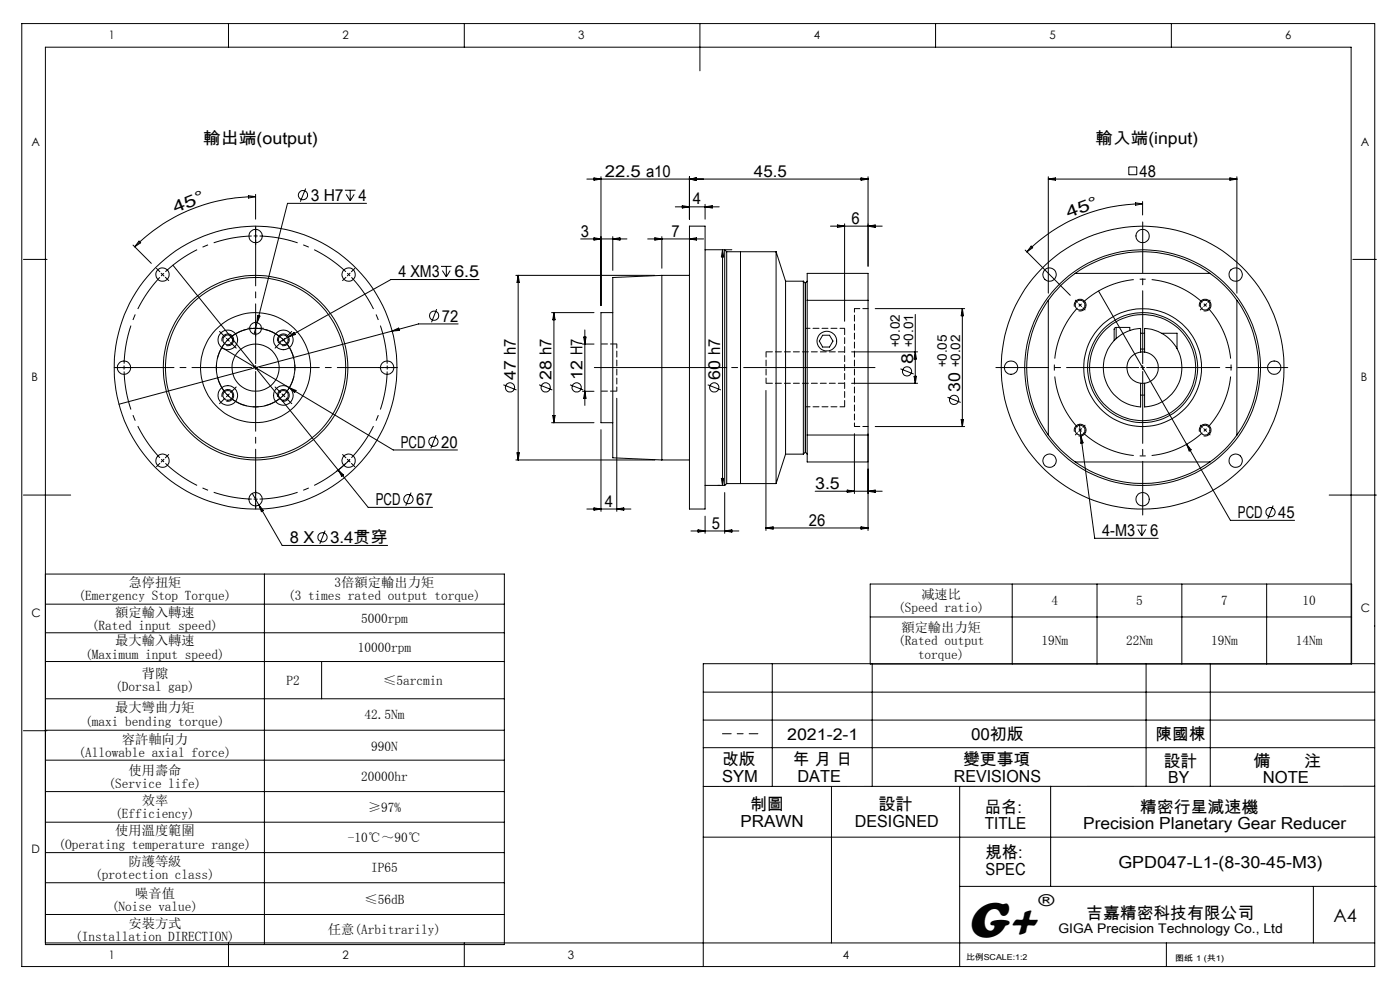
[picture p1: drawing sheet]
<svg xmlns="http://www.w3.org/2000/svg" width="297mm" height="210mm" viewBox="0 0 297 210" stroke-linecap="round" stroke-linejoin="round" font-family="sans-serif">
<g fill="none" stroke="#000" stroke-width=".21">
<path d="M4.6 5h287v200h-287zM48.5 5v5M98.5 5v5M148.5 5v10M198.5 5v5M248.5 5v5M64.8 40l-1.1 2.8M124.5 38h59.6M126 37.7l1.5 .3-1.5 .2zM127.5 37.5v27.3M146.3 37.5v9M146.3 38l1.4-.3v.5z"/>
<path d="M182.7 37.7l1.4 .3-1.4 .2zM184.1 37.5v19M222.4 38h40M222.4 37.5v24.7M222.4 38l1.5-.3v.5zM239.5 35.4h1.7v1.7h-1.7zM260.9 37.7l1.5 .3-1.5 .2zM262.4 37.5v24.7M5 55h5M28.2 52l3.9 3.9M29.5 51.1l.3 .4-1.2 .8zM34.2 58l.6 .6"/>
<path d="M34.8 58l-.6 .6M36.7 56.3l41.4 51.3h13.7M52.7 41.5l1.5 .2-1.5 .3zM54.2 41.7a36.5 36.5 0 0 0-25.6 10.6M54.2 41.2v5.3M73.2 40.3h2.2M73.4 41.2l.9 1.4M74.3 40.3v2.3M75.1 41.2l-.8 1.4M77.8 43.1h-16.8l-6.5 25.3M93.6 56.5h2.2M93.8 57.4l.9 1.3"/>
<path d="M94.7 56.5v2.2M95.5 57.4l-.8 1.3M101.6 59.3h-18.7l-21.7 12.2M109.4 58.4h29.5M109.9 58.4v39.2M109.9 58.4l.3 1.5h-.5zM123.2 50.7h9.8M126 50.4l1.5 .3-1.5 .2zM130 50.2v7.2M130 50.7l1.5-.3v.5zM137.4 50.7h11.9M138.9 50.4l1.5 .3-1.5 .2z"/>
<path d="M140.4 58.4v39.2M140.4 58.4l-10.4 .5v38.2l10.4 .5M140.4 58.4h5.9M140.4 50.2v6.7M143.3 43.9h9.3M144.7 43.6l1.6 .3-1.6 .2zM146.3 48h3.3v60h-3.3zM146.3 50.7l1.4-.3v.5zM149.6 43.3v3.2M149.6 43.9l1.5-.3v.5zM153.3 53v50M153.3 53l.2 1.5h-.5z"/>
<path d="M154.2 53.4v49.2M154.2 53.4l-.5-.4v50M154.2 53.4h10.4M155.3 53h-5.7M157.1 53.4v49.2M164.6 53.4v49.2M164.6 53.4l2.1 6.2M166.7 59.6v36.7M166.7 59.6h3.7M170.4 59.6v36.7M170.4 59.6l.5 .5M171.2 59.6l-.3 .5"/>
<path d="M176.2 48h10.9M177.7 47.7l1.5 .3-1.5 .3zM179.2 47.5v20.6M184.1 48l1.6-.3v.6zM217.5 53l9.5 9.6M218.8 52.2l.3 .4-1.3 .8zM228.1 58a23.6 23.6 0 0 0-5.7 5.7M228.1 58a24.5 24.5 0 0 1 28.6 0M228.1 58h28.6M240.9 43l1.5 .2-1.5 .3zM242.4 43.2a34.6 34.6 0 0 0-24.6 10.2M242.4 42.7v2.9"/>
<path d="M256.7 58a23.6 23.6 0 0 1 5.7 5.7M287 55h5M47.1 73.7l14.3 8.6M47.1 72.4a1.25 1.25 0 0 1 1.1-1.5 1.25 1.25 0 0 1 1.4 1.3 1.25 1.25 0 0 1-1.6 1.1M53.8 69.7h.8M54.2 69.2v.9M54.5 68.4l-.6 2.5M54.6 66.9l.5 .2-.6 1.3zM58.9 72.4a1.25 1.25 0 0 1 1.1-1.5 1.25 1.25 0 0 1 1.4 1.3 1.25 1.25 0 0 1-1.6 1.1M61.2 71.5l-2.2 1.2M61.2 71.5l1.2-1 .2 .5zM83.2 70.2l-58 15.6"/>
<path d="M83.2 70.2l1.4-.6 .1 .5zM92.6 65.6l-1.1 2.8M97.2 68.7h-8.4l-5.6 1.5M117 66.3h9M117.5 66.3v23.4M117.5 66.3l.3 1.5h-.5zM123.6 73h2.4M123.8 71.5h.5l-.2 1.5zM124.1 70v16M130 66.3h-2.5v23.4h2.5M170.9 60.1v35.8M171.2 63.7v-5.7h12.9v5.7"/>
<path d="M171.2 63.7h12.9M171.2 63.7v28.6M174.5 71.1h1.5l.7 1.2-.7 1.3h-1.5l-.7-1.3zM180.7 74.6h14M184.1 63.7v48.8M185.7 65.5h18.9M191 78.2l2.8 1.1M193.9 79.8h.5l-.2 1.5zM194.2 66.7v14.6M194.2 74.6l.2 1.6h-.5zM204.2 65.5v25M204.2 65.5l.2 1.5h-.5z"/>
<path d="M222.4 63.7a24.5 24.5 0 0 0 0 28.6M222.4 63.7v28.6M227.9 65a1.26 1.26 0 0 1 1.1-1.5 1.26 1.26 0 0 1 1.4 1.3 1.26 1.26 0 0 1-1.6 1.1M228.8 64.4l.3 .3M229.1 64.7l-.3 .3M229.1 64.7l.3 .3M229.4 64.4l-.3 .3M233 61.7l18.7 32.6M236.8 69.5l-.4 .3v2.4M236.8 69.5h2.9v.6M236.8 69.5v2.4M242 74.7v-5a8.3 8.3 0 0 0-7.9 8.3 8.3 8.3 0 0 0 7.9 8.3v-5"/>
<path d="M242 74.7a3.3 3.3 0 0 0-2.9 3.3 3.3 3.3 0 0 0 2.9 3.3M242 74.7h.8M242 70.7h.8M242 74h.8M242.8 74.7a3.3 3.3 0 0 1 2.9 3.3 3.3 3.3 0 0 1-2.9 3.3M242.8 74.7v-5a8.3 8.3 0 0 1 7.9 8.3 8.3 8.3 0 0 1-7.9 8.3v-5M246.5 70.7h3.2v3.2M254.5 65a1.25 1.25 0 0 1 1.1-1.5 1.25 1.25 0 0 1 1.3 1.3 1.25 1.25 0 0 1-1.6 1.1M262.4 63.7a24.5 24.5 0 0 1 0 28.6M262.4 63.7v28.6M47.1 84.2a1.25 1.25 0 0 1 1.1-1.6 1.25 1.25 0 0 1 1.4 1.4 1.25 1.25 0 0 1-1.6 1.1M58.9 84.2a1.25 1.25 0 0 1 1.1-1.6 1.25 1.25 0 0 1 1.4 1.4 1.25 1.25 0 0 1-1.6 1.1"/>
<path d="M61.1 82.7a8.3 8.3 0 0 0-6-13 8.3 8.3 0 0 0-8.7 11.4 8.3 8.3 0 0 0 14.1 2.3l.3-.3M61.4 82.3l22 13.2h13.6M61.4 82.3l1.4 .5-.3 .4zM71.8 99.7l1.1 1-.4 .3zM74.2 97.5l-2.9 2.5M92.5 92.3l-1.1 2.8M106.8 81.6l2.8 1.1M109.4 97.6h29.5M109.7 96.1h.5l-.3 1.5zM114.4 81.6l2.8 1.1M117 89.7h9M117.3 88.2h.5l-.3 1.5z"/>
<path d="M120.9 81.6l2.8 1.1M123.6 83h2.4M124.1 83l.2 1.5h-.5zM127.5 91.1v17.4M130.8 84.5v24M140.4 97.6h5.9M150.1 81.6l2.8 1.1M162.5 82.8v29.7M166.7 96.3l-2.1 6.3M166.7 96.3h3.7M170.9 95.9l.3 .4M170.9 95.9l-.5 .4"/>
<path d="M171.2 92.3h12.9v5.7h-12.9zM180.7 81.3h14M181.3 92v12.7M185.7 90.5h18.9M201 84.3l2.8 1.1M203.9 89h.5l-.2 1.5zM222.4 92.3a23.6 23.6 0 0 0 5.7 5.7M227.9 91.6a1.26 1.26 0 0 1 1.1-1.6 1.26 1.26 0 0 1 1.4 1.4 1.26 1.26 0 0 1-1.6 1.1M228.1 98a24.7 24.7 0 0 0 28.6 0M228.1 98h28.6M229 90l.3 2.5M229.3 92.5l2.9 21.7h13.5"/>
<path d="M229.3 92.5l.5 1.4-.5 .1zM242 83.8h.8M242 81.3h.8M251.7 94.3l9.3 16.1h13.6M251.7 94.3l1 1.1-.4 .3zM254.5 91.6a1.25 1.25 0 0 1 1.1-1.6 1.25 1.25 0 0 1 1.3 1.4 1.25 1.25 0 0 1-1.6 1.1M262.4 92.3a23.6 23.6 0 0 1-5.7 5.7M5 105h10M53.5 104.7l1.4 2.4M54.9 107.1l5 8.6h22.3M54.9 107.1l1 1.2-.4 .2zM69 112.6l-1.2 2.7"/>
<path d="M87.2 104.5l-1.1 2.8M124.5 108h9.3M126 107.7l1.5 .3-1.5 .2zM130.8 108l1.5-.3v.5zM146.6 112.6h10.1M148.1 112.4l1.5 .2-1.5 .3zM149.6 103h4.1M149.6 109.5v3.6M153 101.5h.5l-.2 1.5zM153.7 104.5v8.6M153.7 112.6l1.6-.2v.5zM154.2 102.6h10.4"/>
<path d="M154.2 102.6l-.5 .4M162.5 112h21.6M162.5 112l1.5-.2v.4zM172.9 104.2h14.2M179.7 104l1.6 .2-1.6 .2zM182.7 111.8l1.4 .2-1.4 .2zM184.1 104.2l1.6-.2v.4zM241.1 111.4h2.2M241.4 112.3l.8 1.3M242.2 111.4v2.2M243.1 112.3l-.9 1.3M270.1 107.2l-1.1 2.8"/>
<path d="M282 105h10M9.6 128.2h97.4M9.6 134.2h97.4M9.6 121.8h97.4v78.6h-97.4v-190.4h277v130.8M56.1 121.8v78.6M184.6 123.9h102.1v17h-102.1zM184.6 130.9h102.1M214.7 123.9v17M232.7 123.9v17M250.7 123.9v17M268.7 123.9v17M5 155h5"/>
<path d="M9.6 140.3h97.4M9.6 148.2h97.4M9.6 154.9h97.4M68.2 140.3v7.9M149.2 152.7h142.4M149.2 146.8h142.4M149.2 158.6h142.4M163.8 140.8v26M185 140.8v26M243.1 140.8v26M256.8 140.8v26M291.6 140.8h-142.4v64.2"/>
<path d="M9.6 161.2h97.4M9.6 167.9h97.4M9.6 174.4h97.4M149.2 177.6h142.4M176.4 166.8v33.2M203.6 166.8v38.2M222.9 166.8v21.2M291.6 166.8h-142.4M9.6 180.9h97.4M9.6 187.2h97.4M9.6 194h97.4M203.6 188h88.4"/>
<path d="M278.6 188v12M9.6 200h282M48.5 200v5M98.5 200v5M247.4 200v5"/>
<circle cx="34.5" cy="58.2" r="1.42"/>
<circle cx="54.2" cy="50.1" r="1.41"/>
<circle cx="64.3" cy="41.4" r=".98"/>
<circle cx="74" cy="58.2" r="1.42"/>
<circle cx="222.6" cy="58.2" r="1.42"/>
<circle cx="242.4" cy="50.1" r="1.41"/>
<circle cx="262.1" cy="58.2" r="1.41"/>
<circle cx="26.3" cy="78" r="1.41"/>
<circle cx="48.3" cy="72.1" r="1.03"/>
<circle cx="48.3" cy="72.1" r="2.09"/>
<circle cx="54.2" cy="78" r="19.6"/>
<circle cx="54.2" cy="78" r="30"/>
<circle cx="54.2" cy="69.6" r="1.24"/>
<circle cx="54.2" cy="78" r="11.7"/>
<circle cx="54.2" cy="78" r="19.1"/>
<circle cx="54.2" cy="78" r="5"/>
<circle cx="60.1" cy="72.1" r="1.03"/>
<circle cx="60.1" cy="72.1" r="2.09"/>
<circle cx="82.1" cy="78" r="1.42"/>
<circle cx="92.1" cy="67" r=".98"/>
<circle cx="175.4" cy="72.4" r="2.08"/>
<circle cx="192.4" cy="78.8" r=".97"/>
<circle cx="214.5" cy="78" r="1.42"/>
<circle cx="229.1" cy="64.7" r="1.05"/>
<circle cx="242.4" cy="78" r="11.7"/>
<circle cx="242.4" cy="78" r="11.3"/>
<circle cx="242.4" cy="78" r="25"/>
<circle cx="242.4" cy="78" r="30"/>
<circle cx="242.4" cy="78" r="12.5"/>
<circle cx="255.6" cy="64.7" r="1.04"/>
<circle cx="270.3" cy="78" r="1.41"/>
<circle cx="34.5" cy="97.7" r="1.41"/>
<circle cx="48.3" cy="83.9" r="1.04"/>
<circle cx="48.3" cy="83.9" r="2.07"/>
<circle cx="60.1" cy="83.9" r="2.07"/>
<circle cx="60.1" cy="83.9" r="1.04"/>
<circle cx="74" cy="97.7" r="1.41"/>
<circle cx="91.9" cy="93.7" r=".98"/>
<circle cx="108.2" cy="82.2" r=".98"/>
<circle cx="115.8" cy="82.2" r=".98"/>
<circle cx="122.3" cy="82.2" r=".98"/>
<circle cx="151.5" cy="82.2" r=".99"/>
<circle cx="202.4" cy="84.8" r=".98"/>
<circle cx="222.7" cy="97.7" r="1.41"/>
<circle cx="229.1" cy="91.2" r="1.04"/>
<circle cx="255.6" cy="91.2" r="1.03"/>
<circle cx="262.1" cy="97.7" r="1.41"/>
<circle cx="54.2" cy="105.9" r="1.42"/>
<circle cx="68.4" cy="114" r=".98"/>
<circle cx="86.6" cy="105.9" r=".98"/>
<circle cx="242.4" cy="105.9" r="1.42"/>
<circle cx="269.5" cy="108.6" r=".98"/>
</g>
<g fill="none" stroke="#000" stroke-width=".21" stroke-dasharray="30.5 1.3 1.3 1.3" stroke-linecap="butt">
<path d="M54.2 50l-.4 .1M54.2 50l.5 .1M74 58.2l-.3-.3M74 58.2l.3 .3M26.3 78v.4M26.3 78v-.5M48.3 72.1l-.2 .3M48.3 72.1l.3-.3M60.1 72.1l-.3-.3M60.1 72.1l.3 .3M82.2 78l-.1-.5M82.2 78l-.1 .4"/>
<path d="M255.7 64.7l-.3-.3M255.7 64.7l.3 .3M34.5 97.7l.3 .3M34.5 97.7l-.3-.3M48.3 83.9l.3 .2M48.3 83.9l-.2-.3M60.1 83.9l.3-.3M60.1 83.9l-.3 .2M74 97.7l.3-.3M74 97.7l-.3 .3M229.2 91.2l.3 .3M229.2 91.2l-.3-.3"/>
<path d="M255.7 91.2l.3-.3M255.7 91.2l-.3 .3M54.2 105.9h.5M54.2 105.9h-.4"/>
</g>
<path d="M228.6 65.3a18.8 18.8 0 0 0 0 25.3M255.1 64.1a18.8 18.8 0 0 0-25.3 0M229.8 91.8a18.8 18.8 0 0 0 25.3 0M256.3 90.6a18.8 18.8 0 0 0 0-25.3" fill="none" stroke="#000" stroke-width=".21" stroke-dasharray="30.5 1.3 1.3 1.3" stroke-dashoffset="18.5" stroke-linecap="butt"/>
<path d="M33.9 58.8a27.9 27.9 0 0 0-7.6 18.3M53.4 50.1a27.9 27.9 0 0 0-18.3 7.5M73.4 57.6a27.9 27.9 0 0 0-18.3-7.5M26.3 78.8a27.9 27.9 0 0 0 7.6 18.3M82.1 77.1a27.9 27.9 0 0 0-7.5-18.3M35.1 98.3a27.9 27.9 0 0 0 18.3 7.6M74.6 97.1a27.9 27.9 0 0 0 7.5-18.3M55.1 105.9a27.9 27.9 0 0 0 18.3-7.6" fill="none" stroke="#000" stroke-width=".21" stroke-dasharray="30.5 1.3 1.3 1.3" stroke-dashoffset="22.3" stroke-linecap="butt"/>
<path d="M47.8 72.7a8.3 8.3 0 0 0 0 10.5M59.5 71.5a8.3 8.3 0 0 0-10.5 0M49 84.4a8.3 8.3 0 0 0 10.5 0M60.7 83.2a8.3 8.3 0 0 0 0-10.5" fill="none" stroke="#000" stroke-width=".21" stroke-dasharray="30.5 1.3 1.3 1.3" stroke-dashoffset="26.7" stroke-linecap="butt"/>
<path d="M126.1 78h59.5" fill="none" stroke="#000" stroke-width=".21" stroke-dasharray="30.5 1.3 1.3 1.3" stroke-dashoffset="2.6"/>
<path d="M153.3 155.6h7.5" fill="none" stroke="#000" stroke-width=".21" stroke-dasharray="30.5 1.3 1.3 1.3" stroke-dashoffset="28.6"/>
<path d="M162.5 81.3v-6.7" fill="none" stroke="#000" stroke-width=".21" stroke-dasharray="1.3 .6" stroke-dashoffset=".2"/>
<path d="M130.9 73h-3.4M179.2 74.6h-16.7M127.5 83h3.4M162.5 81.3h16.7M179.2 86.3v-16.7" fill="none" stroke="#000" stroke-width=".21" stroke-dasharray="1.3 .6" stroke-dashoffset="-.1"/>
<path d="M184.2 65.5h-2.9M181.3 90.5h2.9" fill="none" stroke="#000" stroke-width=".21" stroke-dasharray="1.3 .6" stroke-dashoffset=".1"/>
<path d="M181.3 90.5v-25" fill="none" stroke="#000" stroke-width=".21" stroke-dasharray="1.3 .6" stroke-dashoffset=".5"/>
<path d="M170.9 69.6h8.3M179.2 86.3h-8.3" fill="none" stroke="#000" stroke-width=".21" stroke-dasharray="1.3 .6" stroke-dashoffset=".3"/>
<path d="M130.9 73v10" fill="none" stroke="#000" stroke-width=".21" stroke-dasharray="1.3 .6" stroke-dashoffset=".4"/>
<g fill="none" stroke="#000" stroke-width=".21" stroke-dasharray="30.5 1.3 1.3 1.3">
<path d="M33.9 57.6l-.7-.7M35.1 58.8l.7 .7M54.2 50v-.4M54.2 50v.5M54.2 49.2v-1M54.2 50.9v1M73.4 58.8l-.7 .7M74 58.2l.3-.3M74 58.2l-.3 .3M74.6 57.6l.7-.7M25.5 78h-1M26.3 78h-.4"/>
<path d="M26.3 78h.4M27.2 78h1M47.8 71.5l-1.2-1.2M48.3 72.1l-.3-.3M48.3 72.1l.3 .3M48.9 72.7l1.2 1.1M53.4 69.6h-.8M54.2 68.8v-.8M54.2 70.5v.8M54.2 78v-.5M54.2 78h-.4M54.2 78v.4"/>
<path d="M54.2 78h.5M55.1 69.6h.8M59.5 72.7l-1.1 1.1M60.1 72.1l.3-.3M60.1 72.1l-.3 .3M60.7 71.5l1.2-1.2M81.3 78h-1M82.2 78h.4M82.2 78h-.5M83 78h1M228.6 64.1l-.5-.4M229.7 65.3l.5 .4"/>
<path d="M242.4 78v-.5M242.4 78h-.4M242.4 78v.4M242.4 78h.4M255.1 65.3l-.5 .4M255.7 64.7l.3-.3M255.7 64.7l-.3 .3M256.3 64.1l.4-.4M33.9 98.3l-.7 .7M34.5 97.7l-.3 .3M34.5 97.7l.3-.3M35.1 97.1l.7-.7"/>
<path d="M47.8 84.4l-1.2 1.2M48.3 83.9l-.3 .3M48.3 83.9l.3-.3M48.9 83.3l1.2-1.2M59.5 83.3l-1.1-1.2M60.1 83.9l.3 .3M60.1 83.9l-.3-.3M60.7 84.4l1.2 1.2M73.4 97.1l-.7-.7M74 97.7l.3 .3M74 97.7l-.3-.3M74.6 98.3l.7 .7"/>
<path d="M228.6 91.8l-.5 .5M229.2 91.2l-.3 .3M229.2 91.2l.3-.3M229.7 90.6l.5-.4M255.1 90.6l-.5-.4M255.7 91.2l.3 .3M255.7 91.2l-.3-.3M256.3 91.8l.4 .5M54.2 105.9v.4M54.2 105.9v-.4M54.2 106.7v1M54.2 105v-1"/>
</g>
<path d="M242.4 77.1v-30M243.2 78h30" fill="none" stroke="#000" stroke-width=".21" stroke-dasharray="30.5 1.3 1.3 1.3" stroke-dashoffset="15"/>
<path d="M241.6 78h-30.3M242.4 78.8v30.4" fill="none" stroke="#000" stroke-width=".21" stroke-dasharray="30.5 1.3 1.3 1.3" stroke-dashoffset="15.2"/>
<path d="M53.4 78h-29.2M54.2 77.1v-29.1M54.2 78.8v29.2M55.1 78h29.1" fill="none" stroke="#000" stroke-width=".21" stroke-dasharray="30.5 1.3 1.3 1.3" stroke-dashoffset="17.8"/>
<text font-size="11" x="205.1" y="198.7">G+</text>
<text font-size="3.9" x="282.9" y="195.5">A4</text>
<g font-size="3.5">
<text x="43.1" y="30.5">輸出端(output)</text>
<text x="232.4" y="30.5">輸入端(input)</text>
<text x="128.3" y="37.5">22.5 a10</text>
<text x="160" y="37.5">45.5</text>
<text x="241.8" y="37.5">48</text>
<text x="37.2" y="45.2" transform="rotate(-22 37.2 45.2)">4 5 °</text>
<text x="65.9" y="42.6">3 H7</text>
<text x="76" y="42.6">4</text>
<text x="147" y="43.4">4</text>
<text x="180.7" y="47.5">6</text>
<text x="226.7" y="46.3" transform="rotate(-21 226.7 46.3)">4 5 °</text>
<text x="123.2" y="50.2">3</text>
<text x="142.4" y="50.2">7</text>
<text x="84.5" y="58.8">4 XM3</text>
<text x="96.4" y="58.8">6.5</text>
<text x="93.7" y="68.2">72</text>
<text x="193.7" y="77.1" transform="rotate(-90 193.7 77.1)">8</text>
<text x="109.5" y="80.5" transform="rotate(-90 109.5 80.5)">47 h7</text>
<text x="117" y="80.5" transform="rotate(-90 117 80.5)">28 h7</text>
<text x="123.6" y="80.5" transform="rotate(-90 123.6 80.5)">12 H7</text>
<text x="152.8" y="80.5" transform="rotate(-90 152.8 80.5)">60 h7</text>
<text x="203.7" y="83.2" transform="rotate(-90 203.7 83.2)">30</text>
<text x="85" y="94.9">PCD</text>
<text x="93.6" y="94.9">20</text>
<text x="79.7" y="107.1">PCD</text>
<text x="88.3" y="107.1">67</text>
<text x="128.3" y="107.5">4</text>
<text x="172.9" y="103.7">3.5</text>
<text x="151" y="112.1">5</text>
<text x="171.6" y="111.5">26</text>
<text x="233.8" y="113.7">4-M3</text>
<text x="244" y="113.7">6</text>
<text x="262.6" y="109.9">PCD</text>
<text x="271.2" y="109.9">45</text>
<text x="61.5" y="115.2">8 X</text>
<text x="70" y="115.2">3.4贯穿</text>
<text x="206" y="157">00初版</text>
<text x="245.2" y="157">陳國棟</text>
<text x="153.2" y="162.3">改版</text>
<text x="153.2" y="165.8">SYM</text>
<text x="168.2" y="162.3">年 月 日</text>
<text x="169.2" y="165.8">DATE</text>
<text x="202.4" y="165.8">REVISIONS</text>
<text x="204.3" y="162.3">變更事項</text>
<text x="246.9" y="162.6">設計</text>
<text x="247.9" y="166.1">BY</text>
<text x="265.9" y="162.6">備</text>
<text x="267.9" y="166.1">NOTE</text>
<text x="276.6" y="162.6">注</text>
<text x="159.1" y="171.9">制圖</text>
<text x="186.4" y="171.9">設計</text>
<text x="208.9" y="172.4">品名:</text>
<text x="241.8" y="172.4">精密行星減速機</text>
<text x="157.1" y="175.4">PRAWN</text>
<text x="181.3" y="175.4">DESIGNED</text>
<text x="208.9" y="175.9">TITLE</text>
<text x="229.8" y="175.9">Precision Planetary Gear Reducer</text>
<text x="209.1" y="182.1">規格:</text>
<text x="209.1" y="185.6">SPEC</text>
<text x="237.2" y="184.1">GPD047-L1-(8-30-45-M3)</text>
<text x="220.3" y="192.2">®</text>
<text x="230.5" y="194.8">吉嘉精密科技有限公司</text>
</g>
<text font-size="3.4" x="167" y="157">2021-2-1</text>
<g font-size="2.8">
<text x="190.9" y="73.7" transform="rotate(-90 190.9 73.7)">+0.02</text>
<text x="193.7" y="73.7" transform="rotate(-90 193.7 73.7)">+0.01</text>
<text x="200.9" y="78" transform="rotate(-90 200.9 78)">+0.05</text>
<text x="203.7" y="78" transform="rotate(-90 203.7 78)">+0.02</text>
<text x="27.2" y="124.6">急停扭矩</text>
<text x="71" y="124.6">3倍額定輸出力矩</text>
<text x="16.7" y="127.4">(Emergency Stop Torque)</text>
<text x="24.4" y="130.8">額定輸入轉速</text>
<text x="61.1" y="127.4">(3 times rated output torque)</text>
<text x="190.5" y="129.8">(Speed ratio)</text>
<text x="195.5" y="127">减速比</text>
<text x="223" y="128.4">4</text>
<text x="241" y="128.4">5</text>
<text x="259" y="128.4">7</text>
<text x="276.3" y="128.4">10</text>
<text x="19.5" y="133.6">(Rated input speed)</text>
<text x="24.4" y="136.9">最大輸入轉速</text>
<text x="76.6" y="132.2">5000rpm</text>
<text x="190.5" y="136.9">(Rated output</text>
<text x="191.2" y="134">額定輸出力矩</text>
<text x="220.9" y="136.9">19Nm</text>
<text x="238.9" y="136.9">22Nm</text>
<text x="256.9" y="136.9">19Nm</text>
<text x="274.9" y="136.9">14Nm</text>
<text x="18.1" y="139.7">(Maximum input speed)</text>
<text x="30.1" y="143.9">背隙</text>
<text x="75.9" y="138.3">10000rpm</text>
<text x="194.7" y="139.7">torque)</text>
<text x="24.4" y="146.7">(Dorsal gap)</text>
<text x="60.8" y="145.3">P2</text>
<text x="81.3" y="145.3">≤5arcmin</text>
<text x="18.1" y="154">(maxi bending torque)</text>
<text x="24.4" y="151.1">最大彎曲力矩</text>
<text x="77.3" y="152.5">42.5Nm</text>
<text x="16.7" y="160.7">(Allowable axial force)</text>
<text x="25.8" y="157.8">容許軸向力</text>
<text x="78.7" y="159.2">990N</text>
<text x="23" y="167.2">(Service life)</text>
<text x="27.2" y="164.4">使用壽命</text>
<text x="76.6" y="165.8">20000hr</text>
<text x="24.4" y="173.6">(Efficiency)</text>
<text x="30.1" y="170.7">效率</text>
<text x="78" y="172.2">≥97%</text>
<text x="24.4" y="177.2">使用溫度範圍</text>
<text x="73.8" y="178.6">-10℃～90℃</text>
<text x="12.4" y="180">(Operating temperature range)</text>
<text x="27.2" y="183.6">防護等級</text>
<text x="78.7" y="185.1">IP65</text>
<text x="20.2" y="186.5">(protection class)</text>
<text x="28.7" y="190.4">噪音值</text>
<text x="77.3" y="191.8">≤56dB</text>
<text x="23.7" y="193.2">(Noise value)</text>
<text x="27.2" y="196.8">安裝方式</text>
<text x="224.5" y="197.8">GIGA Precision Technology Co., Ltd</text>
<text x="16" y="199.6">(Installation DIRECTION)</text>
<text x="69.6" y="198.2">任意(Arbitrarily)</text>
</g>
<g font-size="2.5">
<text x="23.1" y="8.4">1</text>
<text x="72.7" y="8.4">2</text>
<text x="122.7" y="8.4">3</text>
<text x="172.7" y="8.4">4</text>
<text x="222.7" y="8.4">5</text>
<text x="272.7" y="8.4">6</text>
<text x="6.7" y="30.9">A</text>
<text x="288.7" y="30.9">A</text>
<text x="6.7" y="80.9">B</text>
<text x="288.7" y="80.9">B</text>
<text x="6.7" y="130.9">C</text>
<text x="288.7" y="129.9">C</text>
<text x="6.7" y="180.9">D</text>
<text x="23.1" y="203.4">1</text>
<text x="72.7" y="203.4">2</text>
<text x="120.5" y="203.4">3</text>
<text x="178.8" y="203.4">4</text>
</g>
<g font-size="1.7">
<text x="204.9" y="203.7">比例SCALE:1:2</text>
<text x="249.3" y="203.8">图纸 1 (共1)</text>
</g>
</svg>
